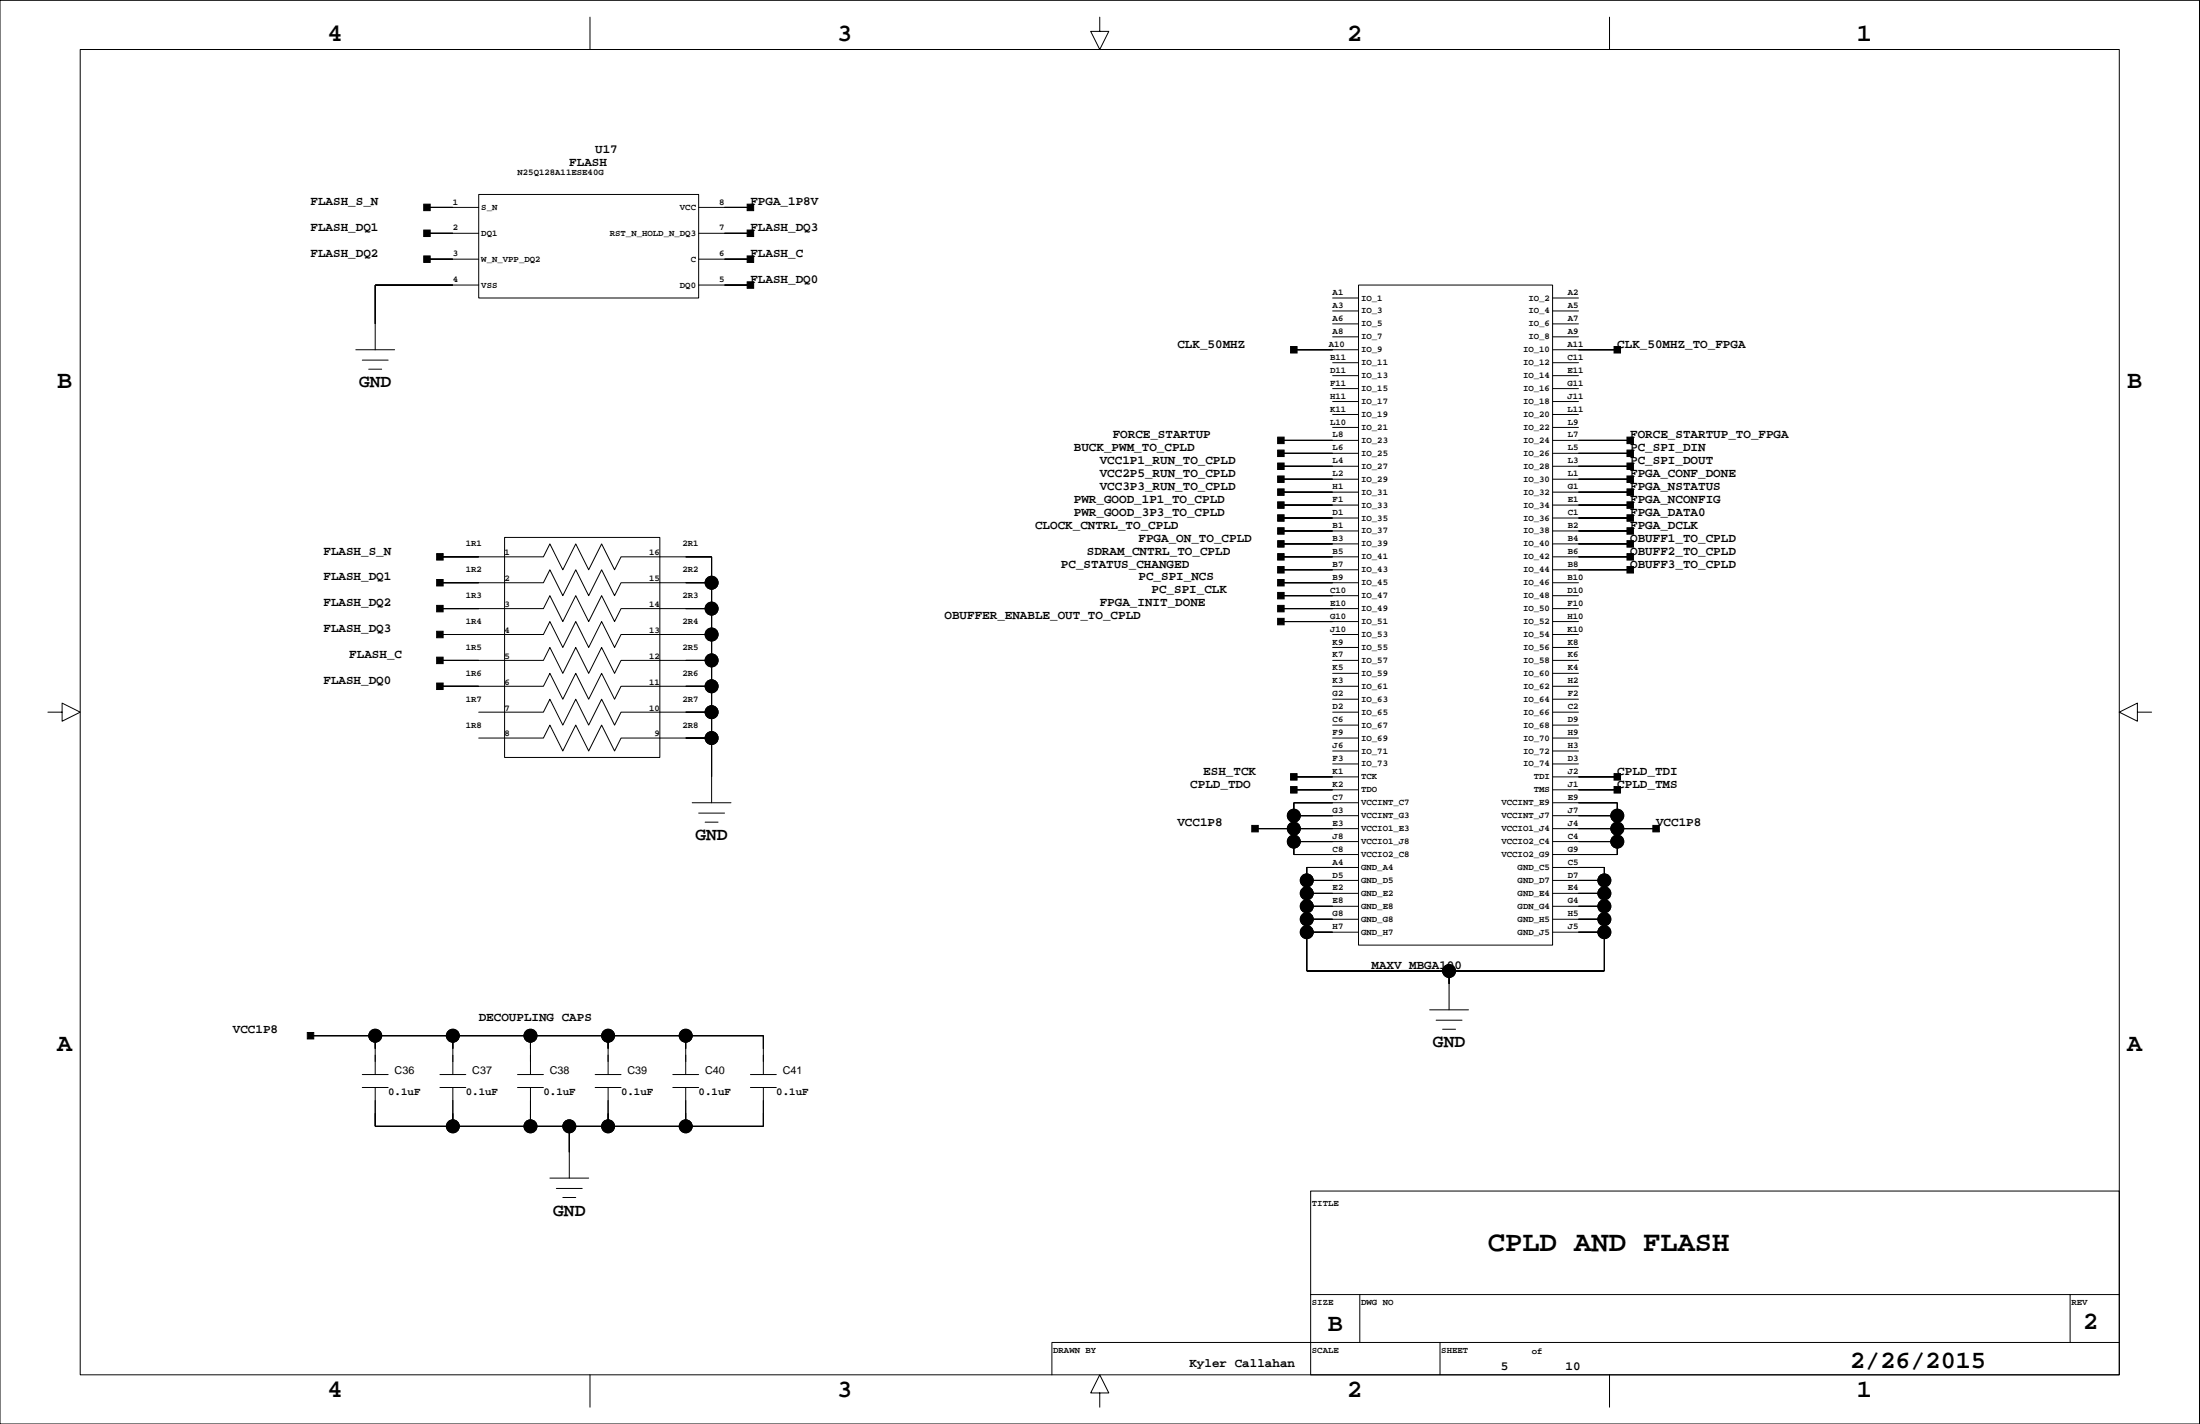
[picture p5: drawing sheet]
<svg xmlns="http://www.w3.org/2000/svg" width="432mm" height="279mm" viewBox="0 0 432 279" stroke-linecap="round" stroke-linejoin="round" font-family="sans-serif">
<g fill="none" stroke="#000" stroke-width=".2">
<path d="M0 .1h431.7v279.3h-431.7zM15.7 9.7h400.3v260.1h-400.3zM115.8 3.4v6.3M215.9 3.4v2.8h1.7l-1.7 3.5-1.8-3.5h1.8M315.9 3.4v6.3M94 38.2h43.1v20.3h-43.1zM83.8 50.9h10.2M83.8 45.8h10.2M83.8 40.7h10.2M94 55.9h-20.4v12.7M137.1 55.9h10.2M137.1 50.9h10.2"/>
<path d="M137.1 45.8h10.2M137.1 40.7h10.2M261.6 58.5h5M266.6 55.9h38.1v129.5h-38.1zM304.7 58.5h5.1M69.8 68.6h7.7M71.1 70.7h5.1M72.4 72.4h2.5M253.9 68.6h12.7M261.6 61h5M261.6 63.5h5M261.6 66.1h5"/>
<path d="M261.6 73.7h5M261.6 76.2h5M261.6 78.8h5M261.6 71.2h5M304.7 68.6h12.7M304.7 61h5.1M304.7 63.5h5.1M304.7 66.1h5.1M304.7 73.7h5.1M304.7 76.2h5.1M304.7 78.8h5.1M304.7 71.2h5.1"/>
<path d="M251.4 86.4h15.2M251.4 94h15.2M251.4 88.9h15.2M251.4 91.5h15.2M251.4 99.1h15.2M251.4 96.6h15.2M261.6 81.3h5M261.6 83.9h5M304.7 86.4h15.3M304.7 94h15.3M304.7 81.3h5.1M304.7 88.9h15.3"/>
<path d="M304.7 91.5h15.3M304.7 99.1h15.3M304.7 83.9h5.1M304.7 96.6h15.3M86.3 109.3h20.4l1.2-2.6 2.6 5.1 2.5-5.1 2.5 5.1 2.6-5.1 2.5 5.1 1.3-2.5h17.8v48.2M86.3 114.3h20.4l1.2-2.5 2.6 5.1 2.5-5.1 2.5 5.1 2.6-5.1 2.5 5.1 1.3-2.6h17.8M86.3 119.4h20.4l1.2-2.5 2.6 5.1 2.5-5.1 2.5 5.1 2.6-5.1 2.5 5.1 1.3-2.6h17.8M99 105.4h30.5v43.2h-30.5zM251.4 119.4h15.2M251.4 101.6h15.2M251.4 106.7h15.2M251.4 109.3h15.2"/>
<path d="M251.4 111.8h15.2M251.4 116.9h15.2M251.4 104.2h15.2M251.4 114.3h15.2M304.7 119.4h5.1M304.7 101.6h15.3M304.7 106.7h15.3M304.7 109.3h15.3M304.7 111.8h15.3M304.7 116.9h5.1M304.7 104.2h15.3M304.7 114.3h5.1"/>
<path d="M9.4 139.7h2.8v-1.7l3.5 1.7-3.5 1.8v-1.8M86.3 124.5h20.4l1.2-2.5 2.6 5 2.5-5 2.5 5 2.6-5 2.5 5 1.3-2.5h17.8M86.3 129.6h20.4l1.2-2.6 2.6 5.1 2.5-5.1 2.5 5.1 2.6-5.1 2.5 5.1 1.3-2.5h17.8M86.3 134.7h20.4l1.2-2.6 2.6 5.1 2.5-5.1 2.5 5.1 2.6-5.1 2.5 5.1 1.3-2.5h17.8M94 139.7h12.7l1.2-2.5 2.6 5.1 2.5-5.1 2.5 5.1 2.6-5.1 2.5 5.1 1.3-2.6h17.8M251.4 122h15.2M261.6 124.5h5M261.6 127h5M261.6 129.6h5M261.6 134.7h5M261.6 139.7h5M261.6 137.2h5"/>
<path d="M261.6 132.1h5M304.7 122h5.1M304.7 124.5h5.1M304.7 127h5.1M304.7 129.6h5.1M304.7 134.7h5.1M304.7 139.7h5.1M304.7 137.2h5.1M304.7 132.1h5.1M419.5 139.7v-1.7l-3.5 1.7 3.5 1.8v-1.8h2.8M94 144.8h12.7l1.2-2.5 2.6 5 2.5-5 2.5 5 2.6-5 2.5 5 1.3-2.5h17.8M135.9 157.5h7.6"/>
<path d="M137.1 159.5h5.1M253.9 152.4h12.7M253.9 155h12.7M261.6 142.3h5M261.6 144.8h5M261.6 147.3h5M261.6 149.9h5M266.6 157.5h-12.7v10.2h12.7M304.7 157.5h12.7v10.2h-12.7M304.7 152.4h12.7M304.7 155h12.7M304.7 142.3h5.1"/>
<path d="M304.7 144.8h5.1M304.7 147.3h5.1M304.7 149.9h5.1M138.4 161.3h2.5M246.3 162.6h20.3M253.9 165.1h12.7M253.9 160h12.7M256.5 177.8h10.1M256.5 175.3h10.1M256.5 172.7h10.1M266.6 170.2h-10.1v20.3h58.4v-20.3h-10.2M304.7 177.8h10.2"/>
<path d="M304.7 175.3h10.2M304.7 172.7h10.2M304.7 165.1h12.7M304.7 160h12.7M304.7 162.6h20.3M256.5 182.9h10.1M256.5 180.4h10.1M280.6 198.1h7.6M284.4 190.5v7.6M304.7 182.9h10.2M304.7 180.4h10.2M60.9 203.2h88.9v7.6"/>
<path d="M71.1 210.8h5.1M71.1 213.4h5.1M73.6 203.2v7.6M73.6 213.4v7.6h76.2v-7.6M86.3 210.8h5.1M86.3 213.4h5.1M88.9 203.2v7.6M88.9 213.4v7.6M101.6 210.8h5.1M101.6 213.4h5.1M104.1 203.2v7.6M104.1 213.4v7.6"/>
<path d="M116.8 210.8h5.1M116.8 213.4h5.1M119.4 203.2v7.6M119.4 213.4v7.6M132.1 210.8h5M132.1 213.4h5M134.6 203.2v7.6M134.6 213.4v7.6M147.3 210.8h5.1M147.3 213.4h5.1M281.9 200.2h5.1M283.1 201.9h2.6"/>
<path d="M107.9 231.2h7.6M109.2 233.2h5.1M110.5 235h2.5M111.7 221v10.2M257.2 233.7h158.8v36.1h-158.8zM257.2 254h158.8M266.9 254v9.4M406.3 254v9.4M115.8 269.8v6.3M215.9 273.3h1.7l-1.7-3.5-1.8 3.5h1.8v2.8M282.6 263.4v6.4M315.9 269.8v6.3"/>
<path d="M416 263.4h-209.5v6.4"/>
<circle cx="139.7" cy="114.3" r="1.27"/>
<circle cx="139.7" cy="119.4" r="1.27"/>
<circle cx="139.7" cy="134.7" r="1.27"/>
<circle cx="139.7" cy="124.5" r="1.27"/>
<circle cx="139.7" cy="139.7" r="1.27"/>
<circle cx="139.7" cy="129.6" r="1.27"/>
<circle cx="139.7" cy="144.8" r="1.27"/>
<circle cx="253.9" cy="162.6" r="1.27"/>
<circle cx="253.9" cy="160" r="1.27"/>
<circle cx="253.9" cy="165.1" r="1.27"/>
<circle cx="256.5" cy="177.8" r="1.27"/>
<circle cx="256.5" cy="175.3" r="1.27"/>
<circle cx="256.5" cy="172.7" r="1.27"/>
<circle cx="314.9" cy="177.8" r="1.27"/>
<circle cx="314.9" cy="175.3" r="1.27"/>
<circle cx="314.9" cy="172.7" r="1.27"/>
<circle cx="317.4" cy="162.6" r="1.27"/>
<circle cx="317.4" cy="165.1" r="1.27"/>
<circle cx="317.4" cy="160" r="1.27"/>
<circle cx="256.5" cy="180.4" r="1.27"/>
<circle cx="256.5" cy="182.9" r="1.27"/>
<circle cx="284.4" cy="190.5" r="1.27"/>
<circle cx="314.9" cy="180.4" r="1.27"/>
<circle cx="314.9" cy="182.9" r="1.27"/>
<circle cx="73.6" cy="203.2" r="1.27"/>
<circle cx="88.9" cy="203.2" r="1.27"/>
<circle cx="104.1" cy="203.2" r="1.27"/>
<circle cx="119.4" cy="203.2" r="1.27"/>
<circle cx="134.6" cy="203.2" r="1.27"/>
<circle cx="88.9" cy="221" r="1.27"/>
<circle cx="104.1" cy="221" r="1.27"/>
<circle cx="111.7" cy="221" r="1.27"/>
<circle cx="119.4" cy="221" r="1.27"/>
<circle cx="134.6" cy="221" r="1.27"/>
</g>
<g fill="#000" stroke="#000" stroke-width=".2">
<path d="M73.6 55.9v7.6z" fill-rule="evenodd"/>
<path d="M83.2 50.2h1.2v1.3h-1.2z" fill-rule="evenodd"/>
<path d="M83.2 45.1h1.2v1.3h-1.2z" fill-rule="evenodd"/>
<path d="M83.2 40.1h1.2v1.2h-1.2z" fill-rule="evenodd"/>
<path d="M73.6 55.9h15.3z" fill-rule="evenodd"/>
<path d="M83.8 50.9h5.1z" fill-rule="evenodd"/>
<path d="M83.8 45.8h5.1z" fill-rule="evenodd"/>
<path d="M83.8 40.7h5.1z" fill-rule="evenodd"/>
<path d="M146.7 40.1h1.2v1.2h-1.2z" fill-rule="evenodd"/>
<path d="M146.7 45.1h1.2v1.3h-1.2z" fill-rule="evenodd"/>
<path d="M146.7 50.2h1.2v1.3h-1.2z" fill-rule="evenodd"/>
<path d="M146.7 55.3h1.2v1.3h-1.2z" fill-rule="evenodd"/>
<path d="M142.2 40.7h5.1z" fill-rule="evenodd"/>
<path d="M142.2 45.8h5.1z" fill-rule="evenodd"/>
<path d="M142.2 50.9h5.1z" fill-rule="evenodd"/>
<path d="M142.2 55.9h5.1z" fill-rule="evenodd"/>
<path d="M253.3 68h1.3v1.3h-1.3z" fill-rule="evenodd"/>
<path d="M253.9 68.6h7.7z" fill-rule="evenodd"/>
<path d="M316.8 68h1.3v1.3h-1.3z" fill-rule="evenodd"/>
<path d="M309.8 68.6h7.6z" fill-rule="evenodd"/>
<path d="M250.8 85.8h1.2v1.2h-1.2z" fill-rule="evenodd"/>
<path d="M250.8 88.3h1.2v1.3h-1.2z" fill-rule="evenodd"/>
<path d="M250.8 90.8h1.2v1.3h-1.2z" fill-rule="evenodd"/>
<path d="M250.8 93.4h1.2v1.3h-1.2z" fill-rule="evenodd"/>
<path d="M250.8 95.9h1.2v1.3h-1.2z" fill-rule="evenodd"/>
<path d="M250.8 98.5h1.2v1.2h-1.2z" fill-rule="evenodd"/>
<path d="M251.4 86.4h10.2z" fill-rule="evenodd"/>
<path d="M251.4 88.9h10.2z" fill-rule="evenodd"/>
<path d="M251.4 91.5h10.2z" fill-rule="evenodd"/>
<path d="M251.4 94h10.2z" fill-rule="evenodd"/>
<path d="M251.4 96.6h10.2z" fill-rule="evenodd"/>
<path d="M251.4 99.1h10.2z" fill-rule="evenodd"/>
<path d="M319.3 93.4h1.3v1.3h-1.3z" fill-rule="evenodd"/>
<path d="M319.3 85.8h1.3v1.2h-1.3z" fill-rule="evenodd"/>
<path d="M319.3 88.3h1.3v1.3h-1.3z" fill-rule="evenodd"/>
<path d="M319.3 90.8h1.3v1.3h-1.3z" fill-rule="evenodd"/>
<path d="M319.3 95.9h1.3v1.3h-1.3z" fill-rule="evenodd"/>
<path d="M319.3 98.5h1.3v1.2h-1.3z" fill-rule="evenodd"/>
<path d="M309.8 94h10.2z" fill-rule="evenodd"/>
<path d="M309.8 86.4h10.2z" fill-rule="evenodd"/>
<path d="M309.8 88.9h10.2z" fill-rule="evenodd"/>
<path d="M309.8 91.5h10.2z" fill-rule="evenodd"/>
<path d="M309.8 96.6h10.2z" fill-rule="evenodd"/>
<path d="M309.8 99.1h10.2z" fill-rule="evenodd"/>
<path d="M85.7 108.6h1.3v1.3h-1.3z" fill-rule="evenodd"/>
<path d="M85.7 113.7h1.3v1.3h-1.3z" fill-rule="evenodd"/>
<path d="M86.3 109.3h7.7z" fill-rule="evenodd"/>
<path d="M86.3 114.3h7.7z" fill-rule="evenodd"/>
<path d="M86.3 119.4h7.7z" fill-rule="evenodd"/>
<path d="M139.7 109.3v5z" fill-rule="evenodd"/>
<path d="M134.6 109.3h5.1z" fill-rule="evenodd"/>
<path d="M139.7 114.3v5.1z" fill-rule="evenodd"/>
<path d="M134.6 114.3h5.1z" fill-rule="evenodd"/>
<path d="M139.7 119.4v5.1z" fill-rule="evenodd"/>
<path d="M134.6 119.4h5.1z" fill-rule="evenodd"/>
<path d="M250.8 101h1.2v1.3h-1.2z" fill-rule="evenodd"/>
<path d="M250.8 103.5h1.2v1.3h-1.2z" fill-rule="evenodd"/>
<path d="M250.8 106.1h1.2v1.3h-1.2z" fill-rule="evenodd"/>
<path d="M250.8 108.6h1.2v1.3h-1.2z" fill-rule="evenodd"/>
<path d="M250.8 111.2h1.2v1.2h-1.2z" fill-rule="evenodd"/>
<path d="M250.8 113.7h1.2v1.3h-1.2z" fill-rule="evenodd"/>
<path d="M250.8 116.2h1.2v1.3h-1.2z" fill-rule="evenodd"/>
<path d="M251.4 119.4h10.2z" fill-rule="evenodd"/>
<path d="M251.4 101.6h10.2z" fill-rule="evenodd"/>
<path d="M251.4 104.2h10.2z" fill-rule="evenodd"/>
<path d="M251.4 106.7h10.2z" fill-rule="evenodd"/>
<path d="M251.4 109.3h10.2z" fill-rule="evenodd"/>
<path d="M251.4 111.8h10.2z" fill-rule="evenodd"/>
<path d="M251.4 114.3h10.2z" fill-rule="evenodd"/>
<path d="M251.4 116.9h10.2z" fill-rule="evenodd"/>
<path d="M319.3 101h1.3v1.3h-1.3z" fill-rule="evenodd"/>
<path d="M319.3 103.5h1.3v1.3h-1.3z" fill-rule="evenodd"/>
<path d="M319.3 106.1h1.3v1.3h-1.3z" fill-rule="evenodd"/>
<path d="M319.3 108.6h1.3v1.3h-1.3z" fill-rule="evenodd"/>
<path d="M319.3 111.2h1.3v1.2h-1.3z" fill-rule="evenodd"/>
<path d="M309.8 101.6h10.2z" fill-rule="evenodd"/>
<path d="M309.8 104.2h10.2z" fill-rule="evenodd"/>
<path d="M309.8 106.7h10.2z" fill-rule="evenodd"/>
<path d="M309.8 109.3h10.2z" fill-rule="evenodd"/>
<path d="M309.8 111.8h10.2z" fill-rule="evenodd"/>
<path d="M85.7 118.8h1.3v1.3h-1.3z" fill-rule="evenodd"/>
<path d="M85.7 123.9h1.3v1.2h-1.3z" fill-rule="evenodd"/>
<path d="M85.7 128.9h1.3v1.3h-1.3z" fill-rule="evenodd"/>
<path d="M85.7 134h1.3v1.3h-1.3z" fill-rule="evenodd"/>
<path d="M86.3 124.5h7.7z" fill-rule="evenodd"/>
<path d="M86.3 129.6h7.7z" fill-rule="evenodd"/>
<path d="M86.3 134.7h7.7z" fill-rule="evenodd"/>
<path d="M139.7 124.5v5.1z" fill-rule="evenodd"/>
<path d="M134.6 124.5h5.1z" fill-rule="evenodd"/>
<path d="M139.7 129.6v5.1z" fill-rule="evenodd"/>
<path d="M134.6 129.6h5.1z" fill-rule="evenodd"/>
<path d="M139.7 134.7v5z" fill-rule="evenodd"/>
<path d="M134.6 134.7h5.1z" fill-rule="evenodd"/>
<path d="M139.7 139.7v5.1z" fill-rule="evenodd"/>
<path d="M134.6 139.7h5.1z" fill-rule="evenodd"/>
<path d="M250.8 118.8h1.2v1.3h-1.2z" fill-rule="evenodd"/>
<path d="M250.8 121.3h1.2v1.3h-1.2z" fill-rule="evenodd"/>
<path d="M251.4 122h10.2z" fill-rule="evenodd"/>
<path d="M139.7 144.8v7.6z" fill-rule="evenodd"/>
<path d="M134.6 144.8h5.1z" fill-rule="evenodd"/>
<path d="M253.3 151.8h1.3v1.3h-1.3z" fill-rule="evenodd"/>
<path d="M253.3 154.3h1.3v1.3h-1.3z" fill-rule="evenodd"/>
<path d="M253.9 157.5v2.5z" fill-rule="evenodd"/>
<path d="M253.9 157.5h7.7z" fill-rule="evenodd"/>
<path d="M253.9 152.4h7.7z" fill-rule="evenodd"/>
<path d="M253.9 155h7.7z" fill-rule="evenodd"/>
<path d="M316.8 151.8h1.3v1.3h-1.3z" fill-rule="evenodd"/>
<path d="M316.8 154.3h1.3v1.3h-1.3z" fill-rule="evenodd"/>
<path d="M309.8 157.5h7.6z" fill-rule="evenodd"/>
<path d="M317.4 157.5v2.5z" fill-rule="evenodd"/>
<path d="M309.8 152.4h7.6z" fill-rule="evenodd"/>
<path d="M309.8 155h7.6z" fill-rule="evenodd"/>
<path d="M245.7 162h1.3v1.2h-1.3z" fill-rule="evenodd"/>
<path d="M253.9 160v2.6z" fill-rule="evenodd"/>
<path d="M253.9 165.1v2.6z" fill-rule="evenodd"/>
<path d="M253.9 162.6v2.5z" fill-rule="evenodd"/>
<path d="M246.3 162.6h7.6z" fill-rule="evenodd"/>
<path d="M256.5 170.2v2.5z" fill-rule="evenodd"/>
<path d="M256.5 177.8v2.6z" fill-rule="evenodd"/>
<path d="M256.5 175.3v2.5z" fill-rule="evenodd"/>
<path d="M256.5 172.7v2.6z" fill-rule="evenodd"/>
<path d="M256.5 177.8h5.1z" fill-rule="evenodd"/>
<path d="M256.5 175.3h5.1z" fill-rule="evenodd"/>
<path d="M256.5 172.7h5.1z" fill-rule="evenodd"/>
<path d="M256.5 170.2h5.1z" fill-rule="evenodd"/>
<path d="M253.9 160h7.7z" fill-rule="evenodd"/>
<path d="M253.9 162.6h7.7z" fill-rule="evenodd"/>
<path d="M253.9 165.1h7.7z" fill-rule="evenodd"/>
<path d="M253.9 167.7h7.7z" fill-rule="evenodd"/>
<path d="M309.8 170.2h5.1z" fill-rule="evenodd"/>
<path d="M314.9 170.2v2.5z" fill-rule="evenodd"/>
<path d="M309.8 172.7h5.1z" fill-rule="evenodd"/>
<path d="M309.8 175.3h5.1z" fill-rule="evenodd"/>
<path d="M309.8 177.8h5.1z" fill-rule="evenodd"/>
<path d="M314.9 177.8v2.6z" fill-rule="evenodd"/>
<path d="M314.9 175.3v2.5z" fill-rule="evenodd"/>
<path d="M314.9 172.7v2.6z" fill-rule="evenodd"/>
<path d="M309.8 167.7h7.6z" fill-rule="evenodd"/>
<path d="M317.4 165.1v2.6z" fill-rule="evenodd"/>
<path d="M309.8 165.1h7.6z" fill-rule="evenodd"/>
<path d="M317.4 162.6v2.5z" fill-rule="evenodd"/>
<path d="M309.8 160h7.6z" fill-rule="evenodd"/>
<path d="M317.4 160v2.6z" fill-rule="evenodd"/>
<path d="M309.8 162.6h7.6z" fill-rule="evenodd"/>
<path d="M324.4 162h1.3v1.2h-1.3z" fill-rule="evenodd"/>
<path d="M317.4 162.6h7.6z" fill-rule="evenodd"/>
<path d="M256.5 182.9v7.6z" fill-rule="evenodd"/>
<path d="M256.5 180.4v2.5z" fill-rule="evenodd"/>
<path d="M256.5 182.9h5.1z" fill-rule="evenodd"/>
<path d="M256.5 180.4h5.1z" fill-rule="evenodd"/>
<path d="M284.4 190.5v2.6z" fill-rule="evenodd"/>
<path d="M256.5 190.5h27.9z" fill-rule="evenodd"/>
<path d="M309.8 180.4h5.1z" fill-rule="evenodd"/>
<path d="M309.8 182.9h5.1z" fill-rule="evenodd"/>
<path d="M284.4 190.5h30.5z" fill-rule="evenodd"/>
<path d="M314.9 182.9v7.6z" fill-rule="evenodd"/>
<path d="M314.9 180.4v2.5z" fill-rule="evenodd"/>
<path d="M60.3 202.6h1.3v1.3h-1.3z" fill-rule="evenodd"/>
<path d="M73.6 218.5v2.5z" fill-rule="evenodd"/>
<path d="M73.6 203.2v2.6z" fill-rule="evenodd"/>
<path d="M60.9 203.2h12.7z" fill-rule="evenodd"/>
<path d="M88.9 218.5v2.5z" fill-rule="evenodd"/>
<path d="M88.9 203.2v2.6z" fill-rule="evenodd"/>
<path d="M73.6 203.2h15.3z" fill-rule="evenodd"/>
<path d="M104.1 218.5v2.5z" fill-rule="evenodd"/>
<path d="M88.9 203.2h15.2z" fill-rule="evenodd"/>
<path d="M104.1 203.2v2.6z" fill-rule="evenodd"/>
<path d="M119.4 218.5v2.5z" fill-rule="evenodd"/>
<path d="M104.1 203.2h15.3z" fill-rule="evenodd"/>
<path d="M119.4 203.2v2.6z" fill-rule="evenodd"/>
<path d="M134.6 218.5v2.5z" fill-rule="evenodd"/>
<path d="M119.4 203.2h15.2z" fill-rule="evenodd"/>
<path d="M134.6 203.2v2.6z" fill-rule="evenodd"/>
<path d="M149.8 218.5v2.5z" fill-rule="evenodd"/>
<path d="M134.6 203.2h15.2z" fill-rule="evenodd"/>
<path d="M149.8 203.2v2.6z" fill-rule="evenodd"/>
<path d="M73.6 221h15.3z" fill-rule="evenodd"/>
<path d="M88.9 221h15.2z" fill-rule="evenodd"/>
<path d="M111.7 221v5.1z" fill-rule="evenodd"/>
<path d="M104.1 221h7.6z" fill-rule="evenodd"/>
<path d="M111.7 221h7.7z" fill-rule="evenodd"/>
<path d="M119.4 221h15.2z" fill-rule="evenodd"/>
<path d="M134.6 221h15.2z" fill-rule="evenodd"/>
<circle cx="139.7" cy="114.3" r="1.27"/>
<circle cx="139.7" cy="119.4" r="1.27"/>
<circle cx="139.7" cy="134.7" r="1.27"/>
<circle cx="139.7" cy="124.5" r="1.27"/>
<circle cx="139.7" cy="139.7" r="1.27"/>
<circle cx="139.7" cy="129.6" r="1.27"/>
<circle cx="139.7" cy="144.8" r="1.27"/>
<circle cx="253.9" cy="162.6" r="1.27"/>
<circle cx="253.9" cy="160" r="1.27"/>
<circle cx="253.9" cy="165.1" r="1.27"/>
<circle cx="256.5" cy="177.8" r="1.27"/>
<circle cx="256.5" cy="175.3" r="1.27"/>
<circle cx="256.5" cy="172.7" r="1.27"/>
<circle cx="314.9" cy="177.8" r="1.27"/>
<circle cx="314.9" cy="175.3" r="1.27"/>
<circle cx="314.9" cy="172.7" r="1.27"/>
<circle cx="317.4" cy="162.6" r="1.27"/>
<circle cx="317.4" cy="165.1" r="1.27"/>
<circle cx="317.4" cy="160" r="1.27"/>
<circle cx="256.5" cy="180.4" r="1.27"/>
<circle cx="256.5" cy="182.9" r="1.27"/>
<circle cx="284.4" cy="190.5" r="1.27"/>
<circle cx="314.9" cy="180.4" r="1.27"/>
<circle cx="314.9" cy="182.9" r="1.27"/>
<circle cx="73.6" cy="203.2" r="1.27"/>
<circle cx="88.9" cy="203.2" r="1.27"/>
<circle cx="104.1" cy="203.2" r="1.27"/>
<circle cx="119.4" cy="203.2" r="1.27"/>
<circle cx="134.6" cy="203.2" r="1.27"/>
<circle cx="88.9" cy="221" r="1.27"/>
<circle cx="104.1" cy="221" r="1.27"/>
<circle cx="111.7" cy="221" r="1.27"/>
<circle cx="119.4" cy="221" r="1.27"/>
<circle cx="134.6" cy="221" r="1.27"/>
</g>
<text font-size="5.6" x="292" y="245.4">CPLD AND FLASH</text>
<g font-size="4.9">
<text x="64.3" y="8.1">4</text>
<text x="164.3" y="8.1">3</text>
<text x="264.4" y="8.1">2</text>
<text x="364.4" y="8.1">1</text>
<text x="11.2" y="76.1">B</text>
<text x="417.5" y="76.1">B</text>
<text x="11.2" y="206.1">A</text>
<text x="417.5" y="206.1">A</text>
<text x="260.6" y="261.2">B</text>
<text x="408.8" y="260.7">2</text>
<text x="363.1" y="268.4">2/26/2015</text>
<text x="64.3" y="274.2">4</text>
<text x="164.3" y="274.2">3</text>
<text x="264.4" y="274.2">2</text>
<text x="364.4" y="274.2">1</text>
</g>
<g font-size="3.5">
<text x="70.5" y="76">GND</text>
<text x="136.5" y="164.8">GND</text>
<text x="281.2" y="205.5">GND</text>
<text x="108.6" y="238.5">GND</text>
</g>
<g font-size="2.5">
<text x="111.7" y="32.6">FLASH</text>
<text x="116.8" y="30.1">U17</text>
<text x="60.9" y="40.3">FLASH_S_N</text>
<text x="147.3" y="40.3">FPGA_1P8V</text>
<text x="60.9" y="45.3">FLASH_DQ1</text>
<text x="147.3" y="45.3">FLASH_DQ3</text>
<text x="60.9" y="50.4">FLASH_DQ2</text>
<text x="147.3" y="50.4">FLASH_C</text>
<text x="147.3" y="55.5">FLASH_DQ0</text>
<text x="231.1" y="68.2">CLK_50MHZ</text>
<text x="317.4" y="68.2">CLK_50MHZ_TO_FPGA</text>
<text x="210.8" y="88.5">BUCK_PWM_TO_CPLD</text>
<text x="218.4" y="86">FORCE_STARTUP</text>
<text x="320" y="86">FORCE_STARTUP_TO_FPGA</text>
<text x="320" y="88.5">PC_SPI_DIN</text>
<text x="215.9" y="91">VCC1P1_RUN_TO_CPLD</text>
<text x="215.9" y="93.6">VCC2P5_RUN_TO_CPLD</text>
<text x="320" y="93.6">FPGA_CONF_DONE</text>
<text x="320" y="91">PC_SPI_DOUT</text>
<text x="210.8" y="98.7">PWR_GOOD_1P1_TO_CPLD</text>
<text x="210.8" y="101.2">PWR_GOOD_3P3_TO_CPLD</text>
<text x="215.9" y="96.1">VCC3P3_RUN_TO_CPLD</text>
<text x="320" y="96.1">FPGA_NSTATUS</text>
<text x="320" y="98.7">FPGA_NCONFIG</text>
<text x="320" y="101.2">FPGA_DATA0</text>
<text x="203.2" y="103.7">CLOCK_CNTRL_TO_CPLD</text>
<text x="223.5" y="106.3">FPGA_ON_TO_CPLD</text>
<text x="320" y="103.7">FPGA_DCLK</text>
<text x="320" y="106.3">OBUFF1_TO_CPLD</text>
<text x="63.5" y="108.8">FLASH_S_N</text>
<text x="63.5" y="113.9">FLASH_DQ1</text>
<text x="208.2" y="111.4">PC_STATUS_CHANGED</text>
<text x="213.3" y="108.8">SDRAM_CNTRL_TO_CPLD</text>
<text x="223.5" y="113.9">PC_SPI_NCS</text>
<text x="320" y="108.8">OBUFF2_TO_CPLD</text>
<text x="320" y="111.4">OBUFF3_TO_CPLD</text>
<text x="63.5" y="119">FLASH_DQ2</text>
<text x="215.9" y="119">FPGA_INIT_DONE</text>
<text x="226" y="116.4">PC_SPI_CLK</text>
<text x="63.5" y="124.1">FLASH_DQ3</text>
<text x="185.4" y="121.5">OBUFFER_ENABLE_OUT_TO_CPLD</text>
<text x="68.6" y="129.1">FLASH_C</text>
<text x="63.5" y="134.2">FLASH_DQ0</text>
<text x="233.6" y="154.5">CPLD_TDO</text>
<text x="236.2" y="152">ESH_TCK</text>
<text x="317.4" y="152">CPLD_TDI</text>
<text x="317.4" y="154.5">CPLD_TMS</text>
<text x="231.1" y="162.1">VCC1P8</text>
<text x="325" y="162.1">VCC1P8</text>
<text x="269.2" y="190.1">MAXV_MBGA100</text>
<text x="45.7" y="202.8">VCC1P8</text>
<text x="94" y="200.2">DECOUPLING CAPS</text>
<text x="233.5" y="268.2">Kyler Callahan</text>
<text x="294.6" y="268.8">5</text>
<text x="307.3" y="268.8">10</text>
</g>
<g font-size="2.1">
<text x="76.2" y="214.9">0.1uF</text>
<text x="77.5" y="210.7">C36</text>
<text x="91.4" y="214.9">0.1uF</text>
<text x="92.7" y="210.7">C37</text>
<text x="106.7" y="214.9">0.1uF</text>
<text x="107.9" y="210.7">C38</text>
<text x="121.9" y="214.9">0.1uF</text>
<text x="123.2" y="210.7">C39</text>
<text x="137.1" y="214.9">0.1uF</text>
<text x="138.4" y="210.7">C40</text>
<text x="152.4" y="214.9">0.1uF</text>
<text x="153.6" y="210.7">C41</text>
</g>
<g font-size="1.8">
<text x="101.6" y="34.3">N25Q128A11ESE40G</text>
<text x="88.9" y="40.1">1</text>
<text x="94.5" y="41.2">S_N</text>
<text x="133.4" y="41.2">VCC</text>
<text x="141.1" y="40.1">8</text>
<text x="88.9" y="45.2">2</text>
<text x="94.5" y="46.3">DQ1</text>
<text x="119.7" y="46.3">RST_N_HOLD_N_DQ3</text>
<text x="141.1" y="45.2">7</text>
<text x="88.9" y="50.3">3</text>
<text x="94.5" y="51.3">W_N_VPP_DQ2</text>
<text x="135.6" y="51.3">C</text>
<text x="141.1" y="50.3">6</text>
<text x="88.9" y="55.4">4</text>
<text x="94.5" y="56.4">VSS</text>
<text x="133.4" y="56.4">DQ0</text>
<text x="141.1" y="55.4">5</text>
<text x="261.6" y="57.9">A1</text>
<text x="267.1" y="59">IO_1</text>
<text x="300" y="59">IO_2</text>
<text x="307.7" y="57.9">A2</text>
<text x="261.6" y="65.5">A8</text>
<text x="261.6" y="63">A6</text>
<text x="261.6" y="60.4">A3</text>
<text x="267.1" y="61.5">IO_3</text>
<text x="267.1" y="64">IO_5</text>
<text x="300" y="61.5">IO_4</text>
<text x="300" y="64">IO_6</text>
<text x="307.7" y="65.5">A9</text>
<text x="307.7" y="63">A7</text>
<text x="307.7" y="60.4">A5</text>
<text x="260.8" y="68.1">A10</text>
<text x="261.1" y="70.6">B11</text>
<text x="267.1" y="66.6">IO_7</text>
<text x="267.1" y="69.1">IO_9</text>
<text x="267.1" y="71.7">IO_11</text>
<text x="298.9" y="71.7">IO_12</text>
<text x="298.9" y="69.1">IO_10</text>
<text x="300" y="66.6">IO_8</text>
<text x="307.7" y="68.1">A11</text>
<text x="307.7" y="70.6">C11</text>
<text x="261.1" y="73.1">D11</text>
<text x="261.1" y="75.7">F11</text>
<text x="267.1" y="76.7">IO_15</text>
<text x="267.1" y="74.2">IO_13</text>
<text x="298.9" y="74.2">IO_14</text>
<text x="298.9" y="76.7">IO_16</text>
<text x="307.7" y="75.7">G11</text>
<text x="307.7" y="73.1">E11</text>
<text x="261.1" y="83.3">L10</text>
<text x="261.1" y="80.8">K11</text>
<text x="261.1" y="78.2">H11</text>
<text x="267.1" y="79.3">IO_17</text>
<text x="267.1" y="81.8">IO_19</text>
<text x="298.9" y="79.3">IO_18</text>
<text x="298.9" y="81.8">IO_20</text>
<text x="307.7" y="80.8">L11</text>
<text x="307.7" y="78.2">J11</text>
<text x="307.7" y="83.3">L9</text>
<text x="261.6" y="88.4">L6</text>
<text x="261.6" y="85.8">L8</text>
<text x="267.1" y="84.4">IO_21</text>
<text x="267.1" y="86.9">IO_23</text>
<text x="267.1" y="89.4">IO_25</text>
<text x="298.9" y="89.4">IO_26</text>
<text x="298.9" y="84.4">IO_22</text>
<text x="298.9" y="86.9">IO_24</text>
<text x="307.7" y="85.8">L7</text>
<text x="307.7" y="88.4">L5</text>
<text x="261.6" y="96">H1</text>
<text x="261.6" y="93.5">L2</text>
<text x="261.6" y="90.9">L4</text>
<text x="267.1" y="92">IO_27</text>
<text x="267.1" y="94.5">IO_29</text>
<text x="298.9" y="92">IO_28</text>
<text x="298.9" y="94.5">IO_30</text>
<text x="307.7" y="96">G1</text>
<text x="307.7" y="93.5">L1</text>
<text x="307.7" y="90.9">L3</text>
<text x="261.6" y="101.1">D1</text>
<text x="261.6" y="98.5">F1</text>
<text x="267.1" y="99.6">IO_33</text>
<text x="267.1" y="97.1">IO_31</text>
<text x="298.9" y="99.6">IO_34</text>
<text x="298.9" y="97.1">IO_32</text>
<text x="307.7" y="101.1">C1</text>
<text x="307.7" y="98.5">E1</text>
<text x="91.4" y="107.2">1R1</text>
<text x="134" y="107.2">2R1</text>
<text x="261.6" y="106.2">B3</text>
<text x="261.6" y="103.6">B1</text>
<text x="267.1" y="102.1">IO_35</text>
<text x="267.1" y="104.7">IO_37</text>
<text x="267.1" y="107.2">IO_39</text>
<text x="298.9" y="102.1">IO_36</text>
<text x="298.9" y="107.2">IO_40</text>
<text x="298.9" y="104.7">IO_38</text>
<text x="307.7" y="103.6">B2</text>
<text x="307.7" y="106.2">B4</text>
<text x="91.4" y="112.3">1R2</text>
<text x="99" y="108.9">1</text>
<text x="127.4" y="108.9">16</text>
<text x="134" y="112.3">2R2</text>
<text x="261.6" y="113.8">B9</text>
<text x="261.6" y="111.2">B7</text>
<text x="261.6" y="108.7">B5</text>
<text x="267.1" y="109.8">IO_41</text>
<text x="267.1" y="112.3">IO_43</text>
<text x="298.9" y="109.8">IO_42</text>
<text x="298.9" y="112.3">IO_44</text>
<text x="307.7" y="113.8">B10</text>
<text x="307.7" y="111.2">B8</text>
<text x="307.7" y="108.7">B6</text>
<text x="91.4" y="117.4">1R3</text>
<text x="99" y="119.1">3</text>
<text x="99" y="114">2</text>
<text x="127.4" y="119.1">14</text>
<text x="127.4" y="114">15</text>
<text x="134" y="117.4">2R3</text>
<text x="261.1" y="118.8">E10</text>
<text x="261.1" y="116.3">C10</text>
<text x="267.1" y="117.4">IO_47</text>
<text x="267.1" y="119.9">IO_49</text>
<text x="267.1" y="114.8">IO_45</text>
<text x="298.9" y="117.4">IO_48</text>
<text x="298.9" y="119.9">IO_50</text>
<text x="298.9" y="114.8">IO_46</text>
<text x="307.7" y="118.8">F10</text>
<text x="307.7" y="116.3">D10</text>
<text x="91.4" y="122.5">1R4</text>
<text x="99" y="124.2">4</text>
<text x="127.4" y="124.2">13</text>
<text x="134" y="122.5">2R4</text>
<text x="261.1" y="123.9">J10</text>
<text x="261.1" y="121.4">G10</text>
<text x="267.1" y="122.5">IO_51</text>
<text x="267.1" y="125">IO_53</text>
<text x="298.9" y="122.5">IO_52</text>
<text x="298.9" y="125">IO_54</text>
<text x="307.7" y="123.9">K10</text>
<text x="307.7" y="121.4">H10</text>
<text x="91.4" y="127.5">1R5</text>
<text x="99" y="129.3">5</text>
<text x="127.4" y="129.3">12</text>
<text x="134" y="127.5">2R5</text>
<text x="261.6" y="131.5">K5</text>
<text x="261.6" y="129">K7</text>
<text x="261.6" y="126.5">K9</text>
<text x="267.1" y="127.5">IO_55</text>
<text x="267.1" y="130.1">IO_57</text>
<text x="298.9" y="127.5">IO_56</text>
<text x="298.9" y="130.1">IO_58</text>
<text x="307.7" y="131.5">K4</text>
<text x="307.7" y="129">K6</text>
<text x="307.7" y="126.5">K8</text>
<text x="91.4" y="132.6">1R6</text>
<text x="91.4" y="137.7">1R7</text>
<text x="99" y="134.3">6</text>
<text x="127.4" y="134.3">11</text>
<text x="134" y="132.6">2R6</text>
<text x="134" y="137.7">2R7</text>
<text x="261.6" y="136.6">G2</text>
<text x="261.6" y="134.1">K3</text>
<text x="267.1" y="135.1">IO_61</text>
<text x="267.1" y="132.6">IO_59</text>
<text x="267.1" y="137.7">IO_63</text>
<text x="298.9" y="135.1">IO_62</text>
<text x="298.9" y="137.7">IO_64</text>
<text x="298.9" y="132.6">IO_60</text>
<text x="307.7" y="136.6">F2</text>
<text x="307.7" y="134.1">H2</text>
<text x="91.4" y="142.8">1R8</text>
<text x="99" y="139.4">7</text>
<text x="127.4" y="139.4">10</text>
<text x="134" y="142.8">2R8</text>
<text x="261.6" y="139.2">D2</text>
<text x="261.6" y="141.7">C6</text>
<text x="267.1" y="142.8">IO_67</text>
<text x="267.1" y="140.2">IO_65</text>
<text x="298.9" y="140.2">IO_66</text>
<text x="298.9" y="142.8">IO_68</text>
<text x="307.7" y="141.7">D9</text>
<text x="307.7" y="139.2">C2</text>
<text x="99" y="144.5">8</text>
<text x="128.5" y="144.5">9</text>
<text x="261.6" y="149.3">F3</text>
<text x="261.6" y="146.8">J6</text>
<text x="261.6" y="144.2">F9</text>
<text x="267.1" y="145.3">IO_69</text>
<text x="267.1" y="147.8">IO_71</text>
<text x="298.9" y="145.3">IO_70</text>
<text x="298.9" y="147.8">IO_72</text>
<text x="307.7" y="149.3">D3</text>
<text x="307.7" y="146.8">H3</text>
<text x="307.7" y="144.2">H9</text>
<text x="261.6" y="154.4">K2</text>
<text x="261.6" y="151.9">K1</text>
<text x="267.1" y="152.9">TCK</text>
<text x="267.1" y="155.5">TDO</text>
<text x="267.1" y="150.4">IO_73</text>
<text x="298.9" y="150.4">IO_74</text>
<text x="301" y="155.5">TMS</text>
<text x="301" y="152.9">TDI</text>
<text x="307.7" y="151.9">J2</text>
<text x="307.7" y="154.4">J1</text>
<text x="261.6" y="159.5">G3</text>
<text x="261.6" y="156.9">C7</text>
<text x="267.1" y="158">VCCINT_C7</text>
<text x="267.1" y="160.5">VCCINT_G3</text>
<text x="294.7" y="158">VCCINT_E9</text>
<text x="294.7" y="160.5">VCCINT_J7</text>
<text x="307.7" y="159.5">J7</text>
<text x="307.7" y="156.9">E9</text>
<text x="261.6" y="167.1">C8</text>
<text x="261.6" y="164.6">J8</text>
<text x="261.6" y="162">E3</text>
<text x="267.1" y="163.1">VCCIO1_E3</text>
<text x="267.1" y="165.6">VCCIO1_J8</text>
<text x="294.7" y="163.1">VCCIO1_J4</text>
<text x="294.7" y="165.6">VCCIO2_C4</text>
<text x="307.7" y="167.1">G9</text>
<text x="307.7" y="164.6">C4</text>
<text x="307.7" y="162">J4</text>
<text x="261.6" y="172.2">D5</text>
<text x="261.6" y="169.6">A4</text>
<text x="267.1" y="168.2">VCCIO2_C8</text>
<text x="267.1" y="170.7">GND_A4</text>
<text x="267.1" y="173.2">GND_D5</text>
<text x="294.7" y="168.2">VCCIO2_G9</text>
<text x="297.9" y="170.7">GND_C5</text>
<text x="297.9" y="173.2">GND_D7</text>
<text x="307.7" y="172.2">D7</text>
<text x="307.7" y="169.6">C5</text>
<text x="261.6" y="179.8">G8</text>
<text x="261.6" y="177.3">E8</text>
<text x="261.6" y="174.7">E2</text>
<text x="267.1" y="175.8">GND_E2</text>
<text x="267.1" y="178.3">GND_E8</text>
<text x="297.9" y="175.8">GND_E4</text>
<text x="297.9" y="178.3">GDN_G4</text>
<text x="307.7" y="179.8">H5</text>
<text x="307.7" y="177.3">G4</text>
<text x="307.7" y="174.7">E4</text>
<text x="261.6" y="182.3">H7</text>
<text x="267.1" y="180.9">GND_G8</text>
<text x="267.1" y="183.4">GND_H7</text>
<text x="297.9" y="180.9">GND_H5</text>
<text x="297.9" y="183.4">GND_J5</text>
<text x="307.7" y="182.3">J5</text>
<text x="257.5" y="236.7">TITLE</text>
<text x="257.5" y="256">SIZE</text>
<text x="267.1" y="256">DWG NO</text>
<text x="406.6" y="256">REV</text>
<text x="206.7" y="265.4">DRAWN BY</text>
<text x="257.5" y="265.4">SCALE</text>
<text x="282.9" y="265.4">SHEET</text>
<text x="300.7" y="265.6">of</text>
</g>
</svg>
